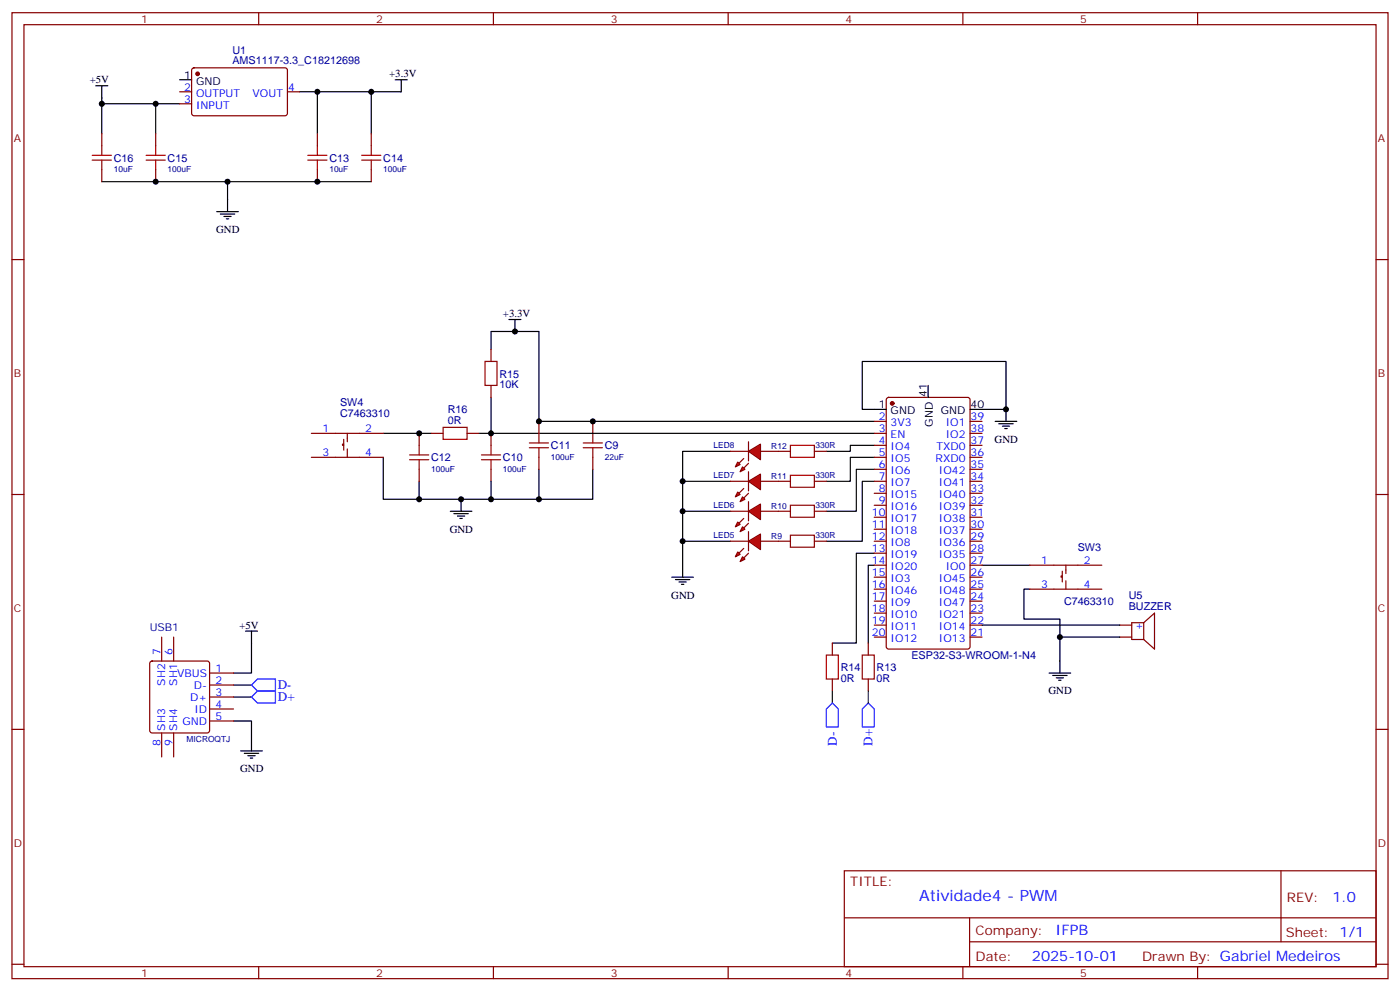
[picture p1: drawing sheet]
<svg xmlns="http://www.w3.org/2000/svg" width="412mm" height="292mm" viewBox="0 0 412 292" stroke-linecap="round" stroke-linejoin="round" font-family="sans-serif">
<g fill="none" stroke="#870000" stroke-width=".35">
<path d="M3.5 3.7h405.4v284.4h-405.4zM7.1 7.3h398.2v277.3h-398.2zM76.2 3.7v3.6M145.3 3.7v3.6M214.5 3.7v3.6M283.6 3.7v3.6M352.8 3.7v3.6M3.5 76.4h3.6M405.3 76.4h3.6M3.5 145.6h3.6M405.3 145.6h3.6M3.5 214.7h3.6"/>
<path d="M405.3 214.7h3.6M248.7 256.3h156.6v28.3h-156.6zM377.3 256.4v20.8M248.7 270.2h156.5M285.6 277.2h119.6M285.6 270.2v14.1M3.5 283.8h3.6M76.2 284.6v3.5M145.3 284.6v3.5M214.5 284.6v3.5M283.6 284.6v3.5M352.8 284.6v3.5"/>
<path d="M405.3 283.8h3.6"/>
</g>
<path d="M215.2 132.9h-14.1v37M201.1 159.3h14.1M201.1 150.5h14.1M201.1 141.7h14.1M197.9 169.9h6.4M199 170.6h4.2M200 171.3h2.1M200.7 172h.7" fill="none" stroke="#000" stroke-width=".35"/>
<g fill="#f00" stroke="#870000" stroke-width=".35">
<path d="M220.5 159.3l3.5-2.1v4.6z"/>
<path d="M220.5 156.5v5.6z"/>
</g>
<g fill="#870000" stroke="#870000" stroke-width=".35">
<path d="M220.5 162.8l-1.4 1.5z"/>
<path d="M219.1 161.4l-1.4 1.4z"/>
</g>
<g fill="#f00" stroke="#870000" stroke-width=".35">
<path d="M218.7 163.9l.7 .7-1.4 .7z"/>
<path d="M217.3 162.5l.7 .7-1.4 .7z"/>
</g>
<path d="M215.2 159.3h5.3M224 159.3h5.3" fill="none" stroke="#870000" stroke-width=".35"/>
<g fill="#f00" stroke="#870000" stroke-width=".35">
<path d="M220.5 150.5l3.5-2.1v4.6z"/>
<path d="M220.5 147.7v5.6z"/>
</g>
<g fill="#870000" stroke="#870000" stroke-width=".35">
<path d="M220.5 154l-1.4 1.4z"/>
<path d="M217.7 154l1.4-1.4z"/>
</g>
<g fill="#f00" stroke="#870000" stroke-width=".35">
<path d="M218.7 155.1l.7 .7-1.4 .7z"/>
<path d="M217.3 153.7l.7 .7-1.4 .7z"/>
</g>
<path d="M215.2 150.5h5.3M224 150.5h5.3" fill="none" stroke="#870000" stroke-width=".35"/>
<g fill="#f00" stroke="#870000" stroke-width=".35">
<path d="M220.5 141.7l3.5-2.1v4.5z"/>
<path d="M220.5 138.9v5.6z"/>
</g>
<g fill="#870000" stroke="#870000" stroke-width=".35">
<path d="M220.5 145.2l-1.4 1.4z"/>
<path d="M219.1 143.8l-1.4 1.4z"/>
</g>
<g fill="#f00" stroke="#870000" stroke-width=".35">
<path d="M218.7 146.3l.7 .7-1.4 .7z"/>
<path d="M217.3 144.9l.7 .7-1.4 .7z"/>
</g>
<path d="M215.2 141.7h5.3M224 141.7h5.3" fill="none" stroke="#870000" stroke-width=".35"/>
<g fill="#f00" stroke="#870000" stroke-width=".35">
<path d="M220.5 132.9l3.5-2.2v4.6z"/>
<path d="M220.5 130v5.7z"/>
</g>
<g fill="#870000" stroke="#870000" stroke-width=".35">
<path d="M220.5 136.4l-1.4 1.4z"/>
<path d="M217.7 136.4l1.4-1.4z"/>
</g>
<g fill="#f00" stroke="#870000" stroke-width=".35">
<path d="M218.7 137.4l.7 .7-1.4 .8z"/>
<path d="M217.3 136l.7 .7-1.4 .7z"/>
</g>
<g fill="none" stroke="#870000" stroke-width=".35">
<path d="M30 39.4v3.5M45.9 39.4v3.5M52.9 27h3.5M52.9 30.6h3.5M56.7 20.2l.4-.2h27.1l.5 .7-.1 12.9-.6 .5-27.1-.1-.5-.6v-12.7zM84.7 27h3.5M93.5 39.4v3.5M109.4 39.4v3.5M30 50v3.5M45.9 50v3.5M93.5 50v3.5M109.4 50v3.5"/>
<path d="M144.6 102.9v3.5M144.6 113.5v3.5M261.3 117.2l.5-.2h23.2l.7 .4 .1 73-.5 .6-23.5 .1-.7-.5v-72.9zM91.7 127.6h21.2M91.7 134.6h21.2M101.2 130.7h-.3v.4h.3M101.2 129.3v3.2M102.3 127.6v2.4M102.3 132.2v2.4M123.5 127.6v3.5M123.5 138.1v3.6M127 127.6h3.5"/>
<path d="M137.6 127.6h3.5M144.6 127.6v3.5M144.6 138.1v3.6M158.7 124v3.6M158.7 134.6v3.5M174.6 124v3.6M174.6 134.6v3.5M215.2 132.9h5.3M224 132.9h8.8M239.9 132.9h3.5M257.5 127.6h3.6M257.5 134.6h3.6"/>
<path d="M257.5 124h3.6M257.5 131.1h3.6M257.5 138.1h3.6M285.8 127.6h3.5M285.8 134.6h3.5M285.8 124h3.5M285.8 131.1h3.5M285.8 138.1h3.5M229.3 159.3h3.5M229.3 150.5h3.5M229.3 141.7h3.5M239.9 159.3h3.5"/>
<path d="M239.9 150.5h3.5M239.9 141.7h3.5M257.5 159.3h3.6M257.5 141.7h3.6M257.5 145.2h3.6M257.5 148.7h3.6M257.5 152.3h3.6M257.5 155.8h3.6M285.8 159.3h3.5M285.8 141.7h3.5M285.8 145.2h3.5M285.8 148.7h3.5"/>
<path d="M285.8 152.3h3.5M285.8 155.8h3.5M257.5 173.4h3.6M257.5 166.4h3.6M257.5 162.8h3.6M257.5 169.9h3.6M257.5 177h3.6M285.8 173.4h3.5M285.8 166.4h3.5M285.8 162.8h3.5M285.8 169.9h3.5M285.8 177h3.5"/>
<path d="M303.4 173.4h21.2M303.4 166.4h21.2M312.9 169.5h-.3v.4h.3M312.9 168.1v3.2M314 166.4v2.4M314 171v2.4M44.3 194.8l.5-.2h16.2l.5 .2 .2 .5v19.8l-.2 .5-.5 .2h-16.2l-.5-.3-.2-.4v-19.8zM47.6 187.5v7.1M51.2 187.5v7.1M61.7 198.1h7.1M245.2 189.3v3.5M245.2 199.9v3.5"/>
<path d="M255.8 189.3v3.5M255.8 199.9v3.5M257.5 180.5h3.6M257.5 184h3.6M257.5 187.5h3.6M285.8 180.5h3.5M285.8 184h3.5M285.8 187.5h3.5M329.8 184h3.6M329.8 187.5h3.6M336.9 183.3h-3.5v4.9h3.5M336.9 183.3v4.9"/>
<path d="M336.9 183.3l3.2-2.8v10.6l-3.2-2.9M47.6 215.8v7M51.2 215.8v7M61.7 201.6h7.1M61.7 205.2h7.1M61.7 208.7h7.1M61.7 212.2h7.1"/>
</g>
<g fill="none" stroke="#000" stroke-width=".35">
<path d="M28.2 25.3h3.5M30 25.3v5.3h22.9M30 30.6v8.8M45.9 30.6v8.8M52.9 23.5h3.5M93.5 27v12.4M109.4 27v12.4M116.4 23.5h3.5M118.2 23.5v3.5h-30M30 53.5h37v8.8M67 53.5h42.4M63.9 62.3h6.3"/>
<path d="M64.9 63h4.2M66 63.7h2.1M66.7 64.4h.7M149.9 94.1h3.6M151.7 94.1v3.5M144.6 102.9v-5.3h14.1v26.4h98.8M144.6 117v10.6h-3.5M273.4 113.5v3.5M112.9 134.6v12.4h10.6v-5.3M112.9 127.6h14.1M144.6 127.6h112.9M158.7 138.1v8.9h-14.1"/>
<path d="M174.6 138.1v8.9h-15.9M257.5 138.1h-5.3v12.4h-8.8M257.5 134.6h-7v7.1h-7.1M257.5 131.1h-7v1.8h-7.1M261.1 120.5h-7.1v-14.1h42.3v14.1h-10.5M293.2 124h6.3M294.2 124.7h4.2M295.3 125.4h2.1M296 126.2h.7M296.3 120.5v3.5M132.6 150.5h6.4M133.7 151.2h4.2"/>
<path d="M134.8 151.9h2.1M135.5 152.6h.7M135.8 147v3.5M144.6 141.7v5.3h-21.1M257.5 141.7h-3.5v17.6h-10.6M257.5 166.4h-1.7v22.9M257.5 162.8h-5.3v26.5h-7M289.3 166.4h14.1M303.4 173.4h-1.8v8.8h10.6v15.9M72.3 185.8h3.5M74.1 185.8v12.3h-5.3M289.3 184h40.5"/>
<path d="M309 198.1h6.4M310.1 198.8h4.2M311.1 199.5h2.2M312.2 187.5h17.6M68.8 212.2h5.3v8.9M68.8 205.2h5.3M68.8 201.6h5.3M311.9 200.2h.7M70.9 221.1h6.4M72 221.8h4.2M73 222.5h2.1M73.7 223.2h.7"/>
</g>
<g fill="none" stroke="#a10000" stroke-width=".35">
<path d="M27.2 47.1h5.6M27.2 45.7h5.6M30 42.9v2.8M30 47.1v2.9M43 47.1h5.7M43 45.7h5.7M45.9 42.9v2.8M45.9 47.1v2.9M90.7 47.1h5.6M90.7 45.7h5.6M93.5 42.9v2.8M93.5 47.1v2.9"/>
<path d="M106.5 47.1h5.7M106.5 45.7h5.7M109.4 42.9v2.8M109.4 47.1v2.9M142.9 106.4h3.5v7.1h-3.5zM120.6 135.3h5.7M120.6 133.9h5.7M123.5 131.1v2.8M123.5 135.3v2.8M130.5 125.8h7.1v3.5h-7.1zM141.8 135.3h5.7M141.8 133.9h5.7"/>
<path d="M144.6 131.1v2.8M144.6 135.3v2.8M155.9 131.8h5.7M155.9 130.4h5.7M158.7 127.6v2.8M158.7 131.8v2.8M171.8 131.8h5.6M171.8 130.4h5.6M174.6 127.6v2.8M174.6 131.8v2.8M232.8 139.9h7.1v3.5h-7.1zM232.8 131.1h7.1v3.5h-7.1z"/>
<path d="M232.8 157.6h7.1v3.5h-7.1zM232.8 148.7h7.1v3.6h-7.1zM243.4 192.8h3.5v7.1h-3.5zM254 192.8h3.5v7.1h-3.5z"/>
</g>
<path d="M74.1 201.6l1.7-1.7h5.3v3.5h-5.3zM74.1 205.2l1.7-1.8h5.3v3.5h-5.3zM245.2 206.9l1.7 1.8v5.3h-3.5v-5.3zM255.8 206.9l1.7 1.8v5.3h-3.5v-5.3z" fill="none" stroke="#00f" stroke-width=".35"/>
<path d="M245.2 203.4v3.5M255.8 203.4v3.5" fill="none" stroke="#008700" stroke-width=".35"/>
<g fill="#870000" stroke="#870000" stroke-width=".35">
<circle cx="58.2" cy="21.7" r=".53"/>
<circle cx="262.8" cy="118.7" r=".53"/>
</g>
<g fill="#000">
<circle cx="30" cy="30.6" r=".88"/>
<circle cx="45.9" cy="30.6" r=".88"/>
<circle cx="93.5" cy="27" r=".88"/>
<circle cx="109.4" cy="27" r=".88"/>
<circle cx="45.9" cy="53.5" r=".88"/>
<circle cx="67" cy="53.5" r=".88"/>
<circle cx="93.5" cy="53.5" r=".88"/>
<circle cx="151.7" cy="97.6" r=".88"/>
<circle cx="123.5" cy="127.6" r=".88"/>
<circle cx="144.6" cy="127.6" r=".88"/>
<circle cx="158.8" cy="124" r=".88"/>
<circle cx="174.6" cy="124" r=".88"/>
<circle cx="296.3" cy="120.5" r=".88"/>
<circle cx="123.5" cy="147" r=".88"/>
<circle cx="135.8" cy="147" r=".88"/>
<circle cx="144.6" cy="147" r=".88"/>
<circle cx="158.8" cy="147" r=".88"/>
<circle cx="201.1" cy="150.5" r=".88"/>
<circle cx="201.1" cy="159.3" r=".88"/>
<circle cx="201.1" cy="141.7" r=".88"/>
<circle cx="312.2" cy="187.5" r=".88"/>
</g>
<text font-size="4.6" fill="#00f" x="270.8" y="265.4">Atividade4 - PWM</text>
<g font-size="4.2" fill="#00f">
<text x="392.5" y="265.6">1.0</text>
<text x="310.9" y="275.2">IFPB</text>
<text x="304" y="283">2025-10-01</text>
</g>
<g font-size="3.9" fill="#00f">
<text x="81.8" y="202.9">D-</text>
<text x="81.8" y="206.4">D+</text>
<text x="246.5" y="219.5" transform="rotate(-90 246.5 219.5)">D-</text>
<text x="257" y="219.5" transform="rotate(-90 257 219.5)">D+</text>
</g>
<g font-size="3.9" fill="#800">
<text x="250.5" y="260.9">TITLE:</text>
<text x="379.1" y="265.6">REV:</text>
<text x="287.4" y="275.1">Company:</text>
<text x="378.7" y="275.7">Sheet: 1/1</text>
<text x="287.4" y="282.8">Date:</text>
<text x="336.4" y="282.9">Drawn By: Gabriel Medeiros</text>
</g>
<g font-size="3.2" fill="#800">
<text x="41.6" y="6.7">1</text>
<text x="110.8" y="6.7">2</text>
<text x="179.9" y="6.7">3</text>
<text x="249.1" y="6.7">4</text>
<text x="318.2" y="6.7">5</text>
<text x="4.1" y="41.8">A</text>
<text x="405.9" y="41.8">A</text>
<text x="4.1" y="111">B</text>
<text x="405.9" y="111">B</text>
<text x="4.1" y="180.1">C</text>
<text x="405.9" y="180.1">C</text>
<text x="4.1" y="249.3">D</text>
<text x="405.9" y="249.3">D</text>
<text x="41.6" y="287.5">1</text>
<text x="110.8" y="287.5">2</text>
<text x="179.9" y="287.5">3</text>
<text x="249.1" y="287.5">4</text>
<text x="318.2" y="287.5">5</text>
</g>
<g font-size="3.2" fill="#000080">
<text x="68.5" y="15.8">U1</text>
<text x="68.5" y="18.9">AMS1117-3.3_C18212698</text>
<text x="33.5" y="47.6">C16</text>
<text x="49.4" y="47.6">C15</text>
<text x="97" y="47.6">C13</text>
<text x="112.9" y="47.6">C14</text>
<text x="147.1" y="111.1">R15</text>
<text x="100.2" y="119.5">SW4</text>
<text x="147.1" y="114.2">10K</text>
<text x="100.2" y="122.8">C7463310</text>
<text x="131.9" y="124.7">0R</text>
<text x="131.9" y="121.7">R16</text>
<text x="127" y="135.8">C12</text>
<text x="148.2" y="135.8">C10</text>
<text x="162.3" y="132.3">C11</text>
<text x="178.2" y="132.3">C9</text>
<text x="317.5" y="162.2">SW3</text>
<text x="313.4" y="178.1">C7463310</text>
<text x="332.5" y="179.4">BUZZER</text>
<text x="332.5" y="176.4">U5</text>
<text x="44.1" y="185.8">USB1</text>
<text x="247.6" y="197.6">R14</text>
<text x="258.2" y="197.6">R13</text>
<text x="268.5" y="194">ESP32-S3-WROOM-1-N4</text>
<text x="247.6" y="200.6">0R</text>
<text x="258.2" y="200.6">0R</text>
</g>
<g font-size="3.2">
<text x="54.3" y="23.1">1</text>
<text x="114.7" y="22.8">+3.3V</text>
<text x="26.5" y="24.6">+5V</text>
<text x="57.7" y="24.9">GND</text>
<text x="63.7" y="68.6">GND</text>
<text x="148.2" y="93.3">+3.3V</text>
<text x="273" y="116.8" transform="rotate(-90 273 116.8)">41</text>
<text x="258.9" y="120.2">1</text>
<text x="262.4" y="121.9">GND</text>
<text x="274.8" y="125.6" transform="rotate(-90 274.8 125.6)">GND</text>
<text x="277.2" y="121.9">GND</text>
<text x="285.9" y="120.2">40</text>
<text x="293" y="130.3">GND</text>
<text x="132.5" y="156.8">GND</text>
<text x="197.7" y="176.2">GND</text>
<text x="70.6" y="185.1">+5V</text>
<text x="308.9" y="204.4">GND</text>
<text x="70.7" y="227.3">GND</text>
</g>
<g font-size="3.2" fill="#00f">
<text x="54.3" y="26.7">2</text>
<text x="57.7" y="28.4">OUTPUT</text>
<text x="74.4" y="28.4">VOUT</text>
<text x="84.8" y="26.7">4</text>
<text x="54.3" y="30.2">3</text>
<text x="57.7" y="32">INPUT</text>
<text x="258.9" y="123.7">2</text>
<text x="262.4" y="125.4">3V3</text>
<text x="278.6" y="125.4">IO1</text>
<text x="285.9" y="123.7">39</text>
<text x="95" y="127.2">1</text>
<text x="107.6" y="127.2">2</text>
<text x="258.9" y="127.2">3</text>
<text x="258.9" y="130.7">4</text>
<text x="262.4" y="129">EN</text>
<text x="278.6" y="129">IO2</text>
<text x="285.9" y="130.7">37</text>
<text x="285.9" y="127.2">38</text>
<text x="95" y="134.3">3</text>
<text x="107.6" y="134.3">4</text>
<text x="258.9" y="134.3">5</text>
<text x="258.9" y="137.8">6</text>
<text x="262.4" y="132.5">IO4</text>
<text x="262.4" y="136">IO5</text>
<text x="275.6" y="136">RXD0</text>
<text x="275.9" y="132.5">TXD0</text>
<text x="285.9" y="137.8">35</text>
<text x="285.9" y="134.3">36</text>
<text x="258.9" y="141.3">7</text>
<text x="262.4" y="139.6">IO6</text>
<text x="262.4" y="143.1">IO7</text>
<text x="276.6" y="143.1">IO41</text>
<text x="276.6" y="139.6">IO42</text>
<text x="285.9" y="141.3">34</text>
<text x="258.9" y="144.9">8</text>
<text x="258.9" y="148.4">9</text>
<text x="262.4" y="146.6">IO15</text>
<text x="276.6" y="146.6">IO40</text>
<text x="285.9" y="148.4">32</text>
<text x="285.9" y="144.9">33</text>
<text x="256.8" y="151.9">10</text>
<text x="256.8" y="155.4">11</text>
<text x="262.4" y="150.1">IO16</text>
<text x="262.4" y="153.7">IO17</text>
<text x="276.6" y="153.7">IO38</text>
<text x="276.6" y="150.1">IO39</text>
<text x="285.9" y="155.4">30</text>
<text x="285.9" y="151.9">31</text>
<text x="256.8" y="159">12</text>
<text x="262.4" y="157.2">IO18</text>
<text x="262.4" y="160.7">IO8</text>
<text x="276.6" y="160.7">IO36</text>
<text x="276.6" y="157.2">IO37</text>
<text x="285.9" y="159">29</text>
<text x="256.8" y="162.5">13</text>
<text x="256.8" y="166">14</text>
<text x="262.4" y="164.3">IO19</text>
<text x="262.4" y="167.8">IO20</text>
<text x="276.6" y="164.3">IO35</text>
<text x="278.6" y="167.8">IO0</text>
<text x="285.9" y="166">27</text>
<text x="285.9" y="162.5">28</text>
<text x="306.7" y="166">1</text>
<text x="319.3" y="166">2</text>
<text x="256.8" y="169.5">15</text>
<text x="256.8" y="173.1">16</text>
<text x="262.4" y="171.3">IO3</text>
<text x="276.6" y="171.3">IO45</text>
<text x="285.9" y="173.1">25</text>
<text x="285.9" y="169.5">26</text>
<text x="306.7" y="173.1">3</text>
<text x="319.3" y="173.1">4</text>
<text x="256.8" y="176.6">17</text>
<text x="262.4" y="174.8">IO46</text>
<text x="262.4" y="178.4">IO9</text>
<text x="276.6" y="178.4">IO47</text>
<text x="276.6" y="174.8">IO48</text>
<text x="285.9" y="176.6">24</text>
<text x="256.8" y="180.1">18</text>
<text x="256.8" y="183.7">19</text>
<text x="262.4" y="181.9">IO10</text>
<text x="262.4" y="185.4">IO11</text>
<text x="276.6" y="185.4">IO14</text>
<text x="276.6" y="181.9">IO21</text>
<text x="285.9" y="183.7">22</text>
<text x="285.9" y="180.1">23</text>
<text x="334.4" y="185.1">+</text>
<text x="256.8" y="187.2">20</text>
<text x="262.4" y="188.9">IO12</text>
<text x="276.6" y="188.9">IO13</text>
<text x="285.9" y="187.2">21</text>
<text x="47.3" y="192.8" transform="rotate(-90 47.3 192.8)">7</text>
<text x="50.8" y="192.8" transform="rotate(-90 50.8 192.8)">6</text>
<text x="63.5" y="197.8">1</text>
<text x="48.7" y="201.9" transform="rotate(-90 48.7 201.9)">SH2</text>
<text x="52.2" y="199.2">VBUS</text>
<text x="52.2" y="201.9" transform="rotate(-90 52.2 201.9)">SH1</text>
<text x="57.1" y="202.7">D-</text>
<text x="63.5" y="201.3">2</text>
<text x="56" y="206.2">D+</text>
<text x="57.3" y="209.8">ID</text>
<text x="63.5" y="204.8">3</text>
<text x="63.5" y="208.4">4</text>
<text x="48.7" y="215.1" transform="rotate(-90 48.7 215.1)">SH3</text>
<text x="52.2" y="215.1" transform="rotate(-90 52.2 215.1)">SH4</text>
<text x="53.7" y="213.3">GND</text>
<text x="63.5" y="211.9">5</text>
<text x="47.3" y="219.5" transform="rotate(-90 47.3 219.5)">8</text>
<text x="50.8" y="219.5" transform="rotate(-90 50.8 219.5)">9</text>
</g>
<g font-size="2.5" fill="#000080">
<text x="33.5" y="50.7">10uF</text>
<text x="49.4" y="50.7">100uF</text>
<text x="97" y="50.7">10uF</text>
<text x="112.9" y="50.7">100uF</text>
<text x="162.3" y="135.4">100uF</text>
<text x="178.2" y="135.4">22uF</text>
<text x="210.2" y="132">LED8</text>
<text x="227.2" y="132.2">R12</text>
<text x="240.3" y="132">330R</text>
<text x="127" y="138.9">100uF</text>
<text x="148.2" y="138.9">100uF</text>
<text x="210.2" y="140.8">LED7</text>
<text x="227.2" y="141">R11</text>
<text x="240.3" y="140.8">330R</text>
<text x="210.2" y="149.6">LED6</text>
<text x="227.2" y="149.9">R10</text>
<text x="240.3" y="149.6">330R</text>
<text x="210.2" y="158.5">LED5</text>
<text x="227.2" y="158.7">R9</text>
<text x="240.3" y="158.5">330R</text>
<text x="55" y="218.4">MICROQTJ</text>
</g>
</svg>
